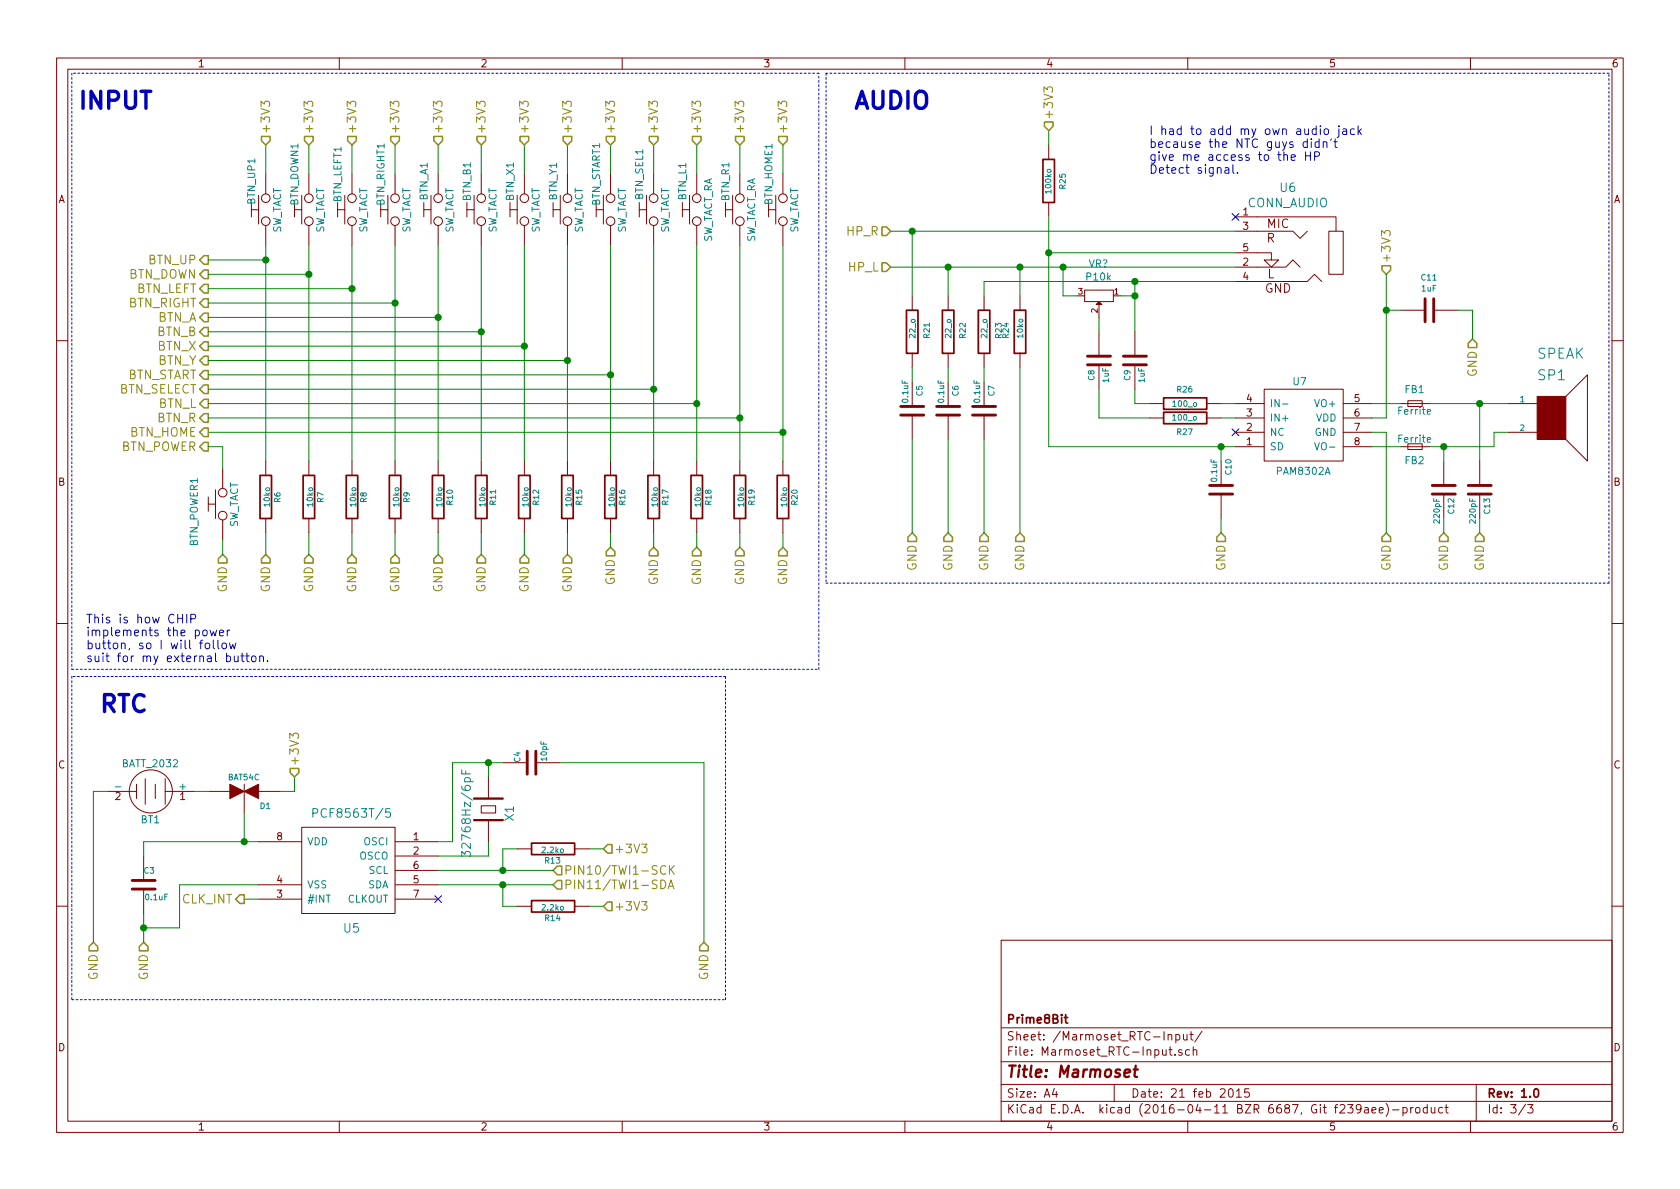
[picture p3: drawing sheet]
<svg xmlns="http://www.w3.org/2000/svg" width="297mm" height="210mm" viewBox="0 0 297 210" stroke-linecap="round" stroke-linejoin="round" font-family="sans-serif">
<g fill="none" stroke="#840000" stroke-width=".18">
<path d="M10 10.3h277v189.9h-277zM12 12.2h273v186.1h-273zM60 10.3v1.9M110 10.3v1.9M160 10.3v1.9M210 10.3v1.9M260 10.3v1.9M44.4 38.3v-1.2h1.3v2.5M44.4 35.8v1.3M45.7 34.5v2.6M47 30.7v3.6M47 39.9v3.5"/>
<path d="M52.1 38.3v-1.2h1.2v2.5M52.1 35.8v1.3M53.3 34.5v2.6M54.6 30.7v3.6M54.6 39.9v3.5M59.7 38.3v-1.2h1.3v2.5M59.7 35.8v1.3M61 34.5v2.6M62.2 30.7v3.6M62.2 39.9v3.5M67.3 38.3v-1.2h1.3v2.5M67.3 35.8v1.3"/>
<path d="M68.6 34.5v2.6M69.8 30.7v3.6M69.8 39.9v3.5M74.9 38.3v-1.2h1.3v2.5M74.9 35.8v1.3M76.2 34.5v2.6M77.5 30.7v3.6M77.5 39.9v3.5M82.5 38.3v-1.2h1.3v2.5M82.5 35.8v1.3M83.8 34.5v2.6M85.1 30.7v3.6"/>
<path d="M85.1 39.9v3.5M90.2 38.3v-1.2h1.2v2.5M90.2 35.8v1.3M91.4 34.5v2.6M92.7 30.7v3.6M92.7 39.9v3.5M97.8 38.3v-1.2h1.3v2.5M97.8 35.8v1.3M99.1 34.5v2.6M100.3 30.7v3.6M100.3 39.9v3.5M105.4 38.3v-1.2h1.3v2.5"/>
<path d="M105.4 35.8v1.3M106.7 34.5v2.6M107.9 30.7v3.6M107.9 39.9v3.5M113 38.3v-1.2h1.3v2.5M113 35.8v1.3M114.3 34.5v2.6M115.6 30.7v3.6M115.6 39.9v3.5M120.6 38.3v-1.2h1.3v2.5M120.6 35.8v1.3M121.9 34.5v2.6"/>
<path d="M123.2 30.7v3.6M123.2 39.9v3.5M128.3 38.3v-1.2h1.2v2.5M128.3 35.8v1.3M129.5 34.5v2.6M130.8 30.7v3.6M130.8 39.9v3.5M135.9 38.3v-1.2h1.3v2.5M135.9 35.8v1.3M137.2 34.5v2.6M138.4 30.7v3.6M138.4 39.9v3.5"/>
<path d="M185.4 25.6v2.6M185.4 35.8v2.5M218.4 38.3h17.8v2.6M161.3 52.3v2.6M167.6 52.3v2.6M174 52.3v2.6M180.3 52.3v2.6M191.8 51.3h5v2h-5zM194.3 53.6v2.5M194.3 58.7v4.3M196.8 52.3h1.3M200.7 58.7v4.3"/>
<path d="M218.4 40.9h10.2l1.3 1.3 1.2-1.3M218.4 47.2h8.9l1.3-1.2 1.3 1.2M218.4 49.8h12.7l1.3-1.3 1.3 1.3M218.4 44.7h6.4v1.3h1.3l-1.3 1.2-1.3-1.2h1.3M234.9 40.9h2.6v7.6h-2.6zM247.6 54.9h4.4M253.5 54.9h4.3M10 60.2h2M161.3 62.5v2.5M161.3 67.6v4.3M161.3 73.4v4.3M167.6 62.5v2.5"/>
<path d="M167.6 67.6v4.3M167.6 73.4v4.3M174 62.5v2.5M174 67.6v4.3M174 73.4v4.3M180.3 62.5v2.5M194.3 64.5v4.3M200.7 64.5v4.3M203.2 71.4h2.5M203.2 73.9h2.5M213.4 71.4h2.5M213.4 73.9h2.5"/>
<path d="M218.4 71.4h5.1M218.4 79h5.1M218.4 73.9h5.1M218.4 76.4h5.1M223.5 68.8h14v12.7h-14zM237.5 71.4h5.1M237.5 79h5.1M237.5 73.9h5.1M237.5 76.4h5.1M247.6 71.4h5.1M247.6 79h5.1M248.9 70.9h2.6v1h-2.6z"/>
<path d="M248.9 78.5h2.6v1h-2.6zM266.7 71.4h5.1M266.7 76.4h5.1M276.9 70.1l3.8-3.8v15.2l-3.8-3.8M285 60.2h2M36.8 89.1v1.3M38.1 86.6v2.5h-1.3v-1.2M38.1 89.1v2.6M39.4 82.8v3.6M39.4 91.9v3.6M47 81.5v2.6M47 91.7v2.5"/>
<path d="M54.6 81.5v2.6M54.6 91.7v2.5M62.2 81.5v2.6M62.2 91.7v2.5M69.8 81.5v2.6M69.8 91.7v2.5M77.5 81.5v2.6M77.5 91.7v2.5M85.1 81.5v2.6M85.1 91.7v2.5M92.7 81.5v2.6M92.7 91.7v2.5"/>
<path d="M100.3 81.5v2.6M100.3 91.7v2.5M107.9 81.5v2.6M107.9 91.7v2.5M115.6 81.5v2.6M115.6 91.7v2.5M123.2 81.5v2.6M123.2 91.7v2.5M130.8 81.5v2.6M130.8 91.7v2.5M138.4 81.5v2.6M138.4 91.7v2.5"/>
<path d="M215.9 81.5v4.3M215.9 87.4v4.3M255.3 81.5v4.3M255.3 87.4v4.3M261.6 81.5v4.3M261.6 87.4v4.3M10 110.3h2M285 110.3h2M19 139.9h5.1M24.1 138.7v2.5M25.7 137.7v4.5M27.5 138.7v2.5"/>
<path d="M29.2 139.9h5.1M29.2 137.7v4.5M36.8 139.9h3.8M43.2 138.7v5.1M45.7 139.9h3.8M86.4 137.4v3.8M88.9 134.9h4.3M94.7 134.9h4.4M25.4 151.4v4.3M25.4 157.2v4.3M45.7 148.8h7.6M45.7 159h7.6"/>
<path d="M45.7 156.5h7.6M53.3 146.3h16.5v15.2h-16.5zM69.8 148.8h7.7M69.8 151.4h7.7M69.8 159h7.7M69.8 156.5h7.7M69.8 153.9h7.7M85.1 142.5h2.5v1.3h-2.5zM86.4 145v3.8M91.4 150.1h2.6M101.6 150.1h2.5M10 160.2h2"/>
<path d="M91.4 160.3h2.6M101.6 160.3h2.5M177 166.3h108v32h-108zM285 160.2h2M60 198.3v1.9M110 198.3v1.9M160 198.3v1.9M177 194.8h108M177 191.8h108M177 187.8h108M177 181.8h108M186.4 192.5l-.3 1h.9"/>
<path d="M186.8 193v1M197 191.8v3M206.5 183.1l.1-.1a.37 .37 0 0 1 .6 .1v.8M206.7 185.6h.5M206.9 185.1v1.3l.3 .2M207.7 186.5v.1M207.9 183l.4-.1 .3 .3-.1 .6-.2 .1-.4-.1M207.9 182.9v1.5M209 185.7a.37 .37 0 0 0-.6 .1l.1 .2 .5 .2v.1l-.2 .3-.4-.1M209.2 182.9v.8a.37 .37 0 0 0 .7 .1M209.9 182.9v1M210 198.3v1.9"/>
<path d="M210.3 185.7l-.4-.1-.3 .3 .1 .6 .2 .1 .4-.1M210.4 182.9h.6M210.6 182.4v1.3l.4 .2M211 185.7a.37 .37 0 0 1 .6 .1v.8M211 185.1v1.5M212.5 182.3l-1.2 2M217.3 192.7l.4-.2a.94 .94 0 0 1 0 1.5l-.5-.3v-.6zM218.6 193l.4-.5v1.5M218.6 194h.9M220.8 192.5h-.7l-.1 .7 .2-.1 .6 .1 .1 .2-.1 .5-.2 .1-.6-.1M240.6 196l-.1 .2a.48 .48 0 0 1-.6-.1v-.6a.48 .48 0 0 1 .6-.1l.1 .1a1.19 1.19 0 0 1-.2 1.2l-.5 .1M241.3 195.9h.6v.9"/>
<path d="M241.9 196.2l-.5 .1a.29 .29 0 0 0-.2 .2 .29 .29 0 0 0 .2 .3l.5-.1M242.6 196.3l.7-.1-.1-.3-.4-.1-.2 .2v.7h.6M243.9 196.3l.7-.1-.1-.3-.4-.1-.2 .2v.7h.6M245.1 195.1a1.71 1.71 0 0 1 0 2.3M246.2 196.3h1.1M248.1 195.9l.4-.1 .3 .3-.1 .6-.2 .1-.4-.1M248.1 195.8v1.5M249.4 195.8v1M249.9 195.8l-.3 .1-.2 .2M250.3 196l.3-.2 .4 .2v.7l-.2 .1-.5-.1zM252.3 195.9l-.4-.1-.3 .3 .1 .6 .2 .1 .4-.1M252.3 195.3v1.5"/>
<path d="M253.1 195.8v.8a.37 .37 0 0 0 .6 .1M253.7 195.8v1M255.1 195.9l-.5-.1-.2 .3 .1 .6h.6M255.5 195.8h.6M255.7 195.3v1.3l.4 .2M260 198.3v1.9M261 191.8v6.5M269.7 195.2l-1.2 2M270.1 195.3h.9l-.5 .6 .5 .1v.7l-.2 .1-.7-.1"/>
<circle cx="47" cy="35" r=".76"/>
<circle cx="47" cy="39.1" r=".76"/>
<circle cx="54.6" cy="35" r=".76"/>
<circle cx="54.6" cy="39.1" r=".76"/>
<circle cx="62.2" cy="39.1" r=".76"/>
<circle cx="62.2" cy="35" r=".76"/>
<circle cx="69.8" cy="39.1" r=".76"/>
<circle cx="69.8" cy="35" r=".76"/>
<circle cx="77.5" cy="35" r=".76"/>
<circle cx="77.5" cy="39.1" r=".76"/>
<circle cx="85.1" cy="39.1" r=".76"/>
<circle cx="85.1" cy="35" r=".76"/>
<circle cx="92.7" cy="35" r=".76"/>
<circle cx="92.7" cy="39.1" r=".76"/>
<circle cx="100.3" cy="35" r=".76"/>
<circle cx="100.3" cy="39.1" r=".76"/>
<circle cx="107.9" cy="39.1" r=".76"/>
<circle cx="107.9" cy="35" r=".76"/>
<circle cx="115.6" cy="39.1" r=".76"/>
<circle cx="115.6" cy="35" r=".76"/>
<circle cx="123.2" cy="35" r=".76"/>
<circle cx="123.2" cy="39.1" r=".76"/>
<circle cx="130.8" cy="35" r=".76"/>
<circle cx="130.8" cy="39.1" r=".76"/>
<circle cx="138.4" cy="39.1" r=".76"/>
<circle cx="138.4" cy="35" r=".76"/>
<circle cx="39.4" cy="87.1" r=".76"/>
<circle cx="39.4" cy="91.2" r=".76"/>
<circle cx="26.7" cy="139.9" r="3.8"/>
</g>
<g fill="none" stroke="#840000" stroke-width=".3">
<path d="M184.4 28.2h2v7.6h-2zM160.3 54.9h2v7.6h-2zM166.6 54.9h2.1v7.6h-2.1zM173 54.9h2v7.6h-2zM179.3 54.9h2.1v7.6h-2.1zM205.7 70.4h7.7v2h-7.7zM205.7 72.9h7.7v2h-7.7zM46 84.1h2v7.6h-2zM53.6 84.1h2v7.6h-2zM61.2 84.1h2v7.6h-2zM68.8 84.1h2.1v7.6h-2.1zM76.5 84.1h2v7.6h-2z"/>
<path d="M84.1 84.1h2v7.6h-2zM91.7 84.1h2v7.6h-2zM99.3 84.1h2v7.6h-2zM106.9 84.1h2.1v7.6h-2.1zM114.6 84.1h2v7.6h-2zM122.2 84.1h2v7.6h-2zM129.8 84.1h2v7.6h-2zM137.4 84.1h2v7.6h-2zM94 159.3h7.6v2h-7.6zM94 149.1h7.6v2h-7.6zM188.2 179.9h.6M188.4 179.4v1.3l.4 .2"/>
<path d="M271.3 192.7l.4-.2a.94 .94 0 0 1 0 1.5l-.5-.3v-.6z"/>
</g>
<path d="M83.8 141.2h5.1M83.8 145h5.1M200.4 189.1h.8M200.8 188.4l-.2 1.8 .1 .1 .3 .1" fill="none" stroke="#840000" stroke-width=".41"/>
<g fill="none" stroke="#848400" stroke-width=".25">
<path d="M46.2 24.1h1.6v.8l-.8 .7-.8-.7zM53.8 24.1h1.6v.8l-.8 .7-.8-.7zM61.5 24.1h1.5v.8l-.8 .7-.7-.7zM69.1 24.1h1.5v.8l-.8 .7-.7-.7zM76.7 24.1h1.5v.8l-.7 .7-.8-.7zM84.3 24.1h1.6v.8l-.8 .7-.8-.7zM91.9 24.1h1.6v.8l-.8 .7-.8-.7zM99.6 24.1h1.5v.8l-.8 .7-.7-.7zM107.2 24.1h1.5v.8l-.8 .7-.7-.7zM114.8 24.1h1.5v.8l-.7 .7-.8-.7zM122.4 24.1h1.6v.8l-.8 .7-.8-.7zM130 24.1h1.6v.8l-.8 .7-.8-.7z"/>
<path d="M137.7 24.1h1.5v.8l-.8 .7-.7-.7zM184.7 21.6h1.5v.7l-.8 .8-.7-.8zM35.3 46l.8-.8h.7v1.5h-.7zM35.3 48.5l.8-.8h.7v1.6h-.7zM35.3 51l.8-.7h.7v1.5h-.7zM36.1 52.8h.7v1.6h-.7l-.8-.8zM36.1 55.4h.7v1.5h-.7l-.8-.8zM36.1 57.9h.7v1.5h-.7l-.8-.7zM156 46.5h.7l.8 .7-.8 .8h-.7zM156 40.1h.7l.8 .8-.8 .8h-.7zM244.3 47h1.6v.7l-.8 .8-.8-.8zM260.3 59.9l.8 .8v.8h-1.5v-.8z"/>
<path d="M35.3 71.4l.8-.8h.7v1.5h-.7zM35.3 66.3l.8-.8h.7v1.6h-.7zM35.3 68.8l.8-.7h.7v1.5h-.7zM36.1 60.4h.7v1.6h-.7l-.8-.8zM36.1 63h.7v1.5h-.7l-.8-.8zM36.1 73.1h.7v1.6h-.7l-.8-.8zM36.1 78.2h.7v1.6h-.7l-.8-.8zM36.1 75.7h.7v1.5h-.7l-.8-.8zM39.4 98l.7 .8v.8h-1.5v-.8zM47 98l.8 .8v.8h-1.6v-.8zM54.6 98l.8 .8v.8h-1.6v-.8zM62.2 98l.8 .8v.8h-1.5v-.8z"/>
<path d="M69.8 98l.8 .8v.8h-1.5v-.8zM77.5 98l.7 .8v.8h-1.5v-.8zM84.3 98.8l.8-.8 .8 .8v.8h-1.6zM92.7 98l.8 .8v.8h-1.6v-.8zM100.3 98l.8 .8v.8h-1.5v-.8zM107.9 96.8l.8 .7v.8h-1.5v-.8zM114.8 97.5l.8-.7 .7 .7v.8h-1.5zM123.2 96.8l.8 .7v.8h-1.6v-.8zM130.8 96.8l.8 .7v.8h-1.6v-.8zM137.7 97.5l.7-.7 .8 .7v.8h-1.5zM161.3 94.2l.8 .8v.8h-1.6v-.8zM167.6 94.2l.8 .8v.8h-1.5v-.8z"/>
<path d="M174 94.2l.8 .8v.8h-1.6v-.8zM180.3 94.2l.8 .8v.8h-1.5v-.8zM215.9 94.2l.8 .8v.8h-1.6v-.8zM245.1 94.2l.8 .8v.8h-1.6v-.8zM255.3 94.2l.7 .8v.8h-1.5v-.8zM261.6 94.2l.8 .8v.8h-1.5v-.8zM51.3 135.9h1.5v.7l-.7 .8-.8-.8zM42.4 158.2h.8v1.6h-.8l-.7-.8zM98.6 153.2h.7v1.5h-.7l-.8-.8zM98.6 155.7h.7v1.5h-.7l-.8-.7zM107.4 149.3h.8v1.6h-.8l-.7-.8zM107.4 159.5h.8v1.5h-.8l-.7-.7z"/>
<path d="M16.5 166.6l.8 .8v.7h-1.6v-.7zM25.4 166.6l.8 .8v.7h-1.6v-.7zM124.5 166.6l.7 .8v.7h-1.5v-.7z"/>
</g>
<g fill="#840000" stroke="#840000" stroke-width=".18">
<path d="M40.6 138.7l2.6 1.2-2.6 1.3z"/>
<path d="M43.2 139.9l2.5-1.2v2.5z"/>
<path d="M271.8 70.1h5.1v7.6h-5.1z"/>
<path d="M194.3 53.3l.5 .5h-1z"/>
</g>
<g fill="none" stroke="#848400" stroke-width=".18">
<path d="M46.2 18.8v-.9l.5 .5 .2-.4h.6l.2 .2v.4l-.2 .2M53.8 18.8v-.9l.6 .5 .1-.4h.6l.2 .2v.4l-.2 .2M61.4 18.8v-.9l.6 .5 .1-.4h.7l.1 .2v.4l-.1 .2M69 18.8v-.9l.6 .5 .1-.4h.7l.1 .2v.4l-.1 .2M76.6 18.8v-.9l.6 .5 .1-.4h.7l.2 .2v.4l-.2 .2M84.3 18.8v-.9l.5 .5 .2-.4h.6l.2 .2v.4l-.2 .2M91.9 18.8v-.9l.6 .5 .1-.4h.6l.2 .2v.4l-.2 .2M99.5 18.8v-.9l.6 .5 .1-.4h.7l.1 .2v.4l-.1 .2M107.1 18.8v-.9l.6 .5 .1-.4h.7l.1 .2v.4l-.1 .2M114.7 18.8v-.9l.6 .5 .1-.4h.7l.2 .2v.4l-.2 .2M122.4 18.8v-.9l.5 .5 .2-.4h.6l.2 .2v.4l-.2 .2M130 18.8v-.9l.6 .5 .1-.4h.6l.2 .2v.4l-.2 .2"/>
<path d="M137.6 18.8v-.9l.6 .5 .1-.4h.7l.1 .2v.4l-.1 .2M184.6 16.3v-.9l.6 .5 .1-.5h.7l.1 .2v.5l-.1 .2M244.3 41.7v-.9l.6 .5 .1-.5h.6l.2 .2v.5l-.2 .2M51.2 130.6v-.9l.6 .5 .1-.5h.7l.2 .2v.5l-.2 .2M113.5 149.3h.9l-.5 .6 .4 .1v.6l-.2 .2h-.4l-.2-.2M113.5 159.4h.9l-.5 .6 .4 .1v.7l-.2 .2h-.4l-.2-.2M116.8 155.6a.77 .77 0 0 1 .9 .8 .77 .77 0 0 1-.9 .7zM117.7 153.2a.62 .62 0 0 0-.7 0 .62 .62 0 0 0-.2 .7 .56 .56 0 0 0 .3 .6 .56 .56 0 0 0 .6 0M118.1 157.1l.5-1.5 .6 1.5M118.3 156.7h.7M118.4 153.1v1.5M118.6 153.7l.6 .9"/>
<path d="M119.2 153.1l-.8 .8"/>
</g>
<g fill="none" stroke="#008400" stroke-width=".18">
<path d="M47 25.6v5.1M54.6 25.6v5.1M62.2 25.6v5.1M69.8 25.6v5.1M77.5 25.6v5.1M85.1 25.6v5.1M92.7 25.6v5.1M100.3 25.6v5.1M107.9 25.6v5.1M115.6 25.6v5.1M123.2 25.6v5.1M130.8 25.6v5.1"/>
<path d="M138.4 25.6v5.1M185.4 38.3v40.7h33M185.4 23.1v2.5M36.8 46h10.2M36.8 48.5h17.8M36.8 51h25.4M36.8 53.6h33M36.8 56.1h40.7M36.8 58.7h48.3M47 43.4v38.1M54.6 43.4v38.1M62.2 43.4v38.1"/>
<path d="M69.8 43.4v38.1M77.5 43.4v38.1M85.1 43.4v38.1M92.7 43.4v38.1M100.3 43.4v38.1M107.9 43.4v38.1M115.6 43.4v38.1M123.2 43.4v38.1M130.8 43.4v38.1M138.4 43.4v38.1M157.5 40.9h60.9M157.5 47.2h60.9"/>
<path d="M161.3 40.9v11.4M167.6 47.2v5.1M180.3 47.2v5.1M185.4 44.7h33M188 47.2v5.1h2.5M194.3 56.1v2.6M198.1 52.3h2.6M200.7 49.8v8.9M218.4 49.8h-44.4v2.5M245.1 48.5v25.4h-2.5M245.1 54.9h2.5M257.8 54.9h2.5v5"/>
<path d="M36.8 61.2h55.9M36.8 63.7h63.5M36.8 66.3h71.1M36.8 68.8h78.8M36.8 71.4h86.4M36.8 79h2.6v3.8M36.8 73.9h94M36.8 76.4h101.6M161.3 65v2.6M161.3 77.7v16.5M167.6 65v2.6M167.6 77.7v16.5"/>
<path d="M174 65v2.6M174 77.7v16.5M180.3 65v29.2M194.3 68.8v5.1h8.9M200.7 68.8v2.6h2.5M215.9 71.4h2.5M215.9 73.9h2.5M215.9 79v2.5M242.6 71.4h5M242.6 79h5M242.6 76.4h2.5v17.8M252.7 71.4h14"/>
<path d="M255.3 79v2.5M261.6 71.4v10.1M266.7 76.4h-2.5v2.6h-11.5M39.4 95.5v2.5M47 94.2v3.8M54.6 94.2v3.8M62.2 94.2v3.8M69.8 94.2v3.8M77.5 94.2v3.8M85.1 94.2v3.8M92.7 94.2v3.8M100.3 94.2v3.8"/>
<path d="M107.9 94.2v2.6M115.6 94.2v2.6M123.2 94.2v2.6M130.8 94.2v2.6M138.4 94.2v2.6M215.9 91.7v2.5M255.3 91.7v2.5M261.6 91.7v2.5M19 139.9h-2.5v26.7M34.3 139.9h2.5M52.1 137.4v2.5h-2.6M86.4 134.9v2.5"/>
<path d="M88.9 134.9h-8.9v13.9h-2.5M99.1 134.9h25.4v31.7M43.2 159h2.5M43.2 143.8v5M45.7 148.8h-20.3v2.6M45.7 156.5h-14v7.6h-6.3M77.5 153.9h20.3M77.5 156.5h20.3M86.4 148.8v2.6h-8.9M88.9 156.5v3.8h2.5M91.4 150.1h-2.5v3.8M104.1 150.1h2.6"/>
<path d="M25.4 161.5v5.1M104.1 160.3h2.6"/>
</g>
<g fill="#008400" stroke="#008400" stroke-width=".25">
<circle cx="47" cy="46" r=".51"/>
<circle cx="54.6" cy="48.5" r=".51"/>
<circle cx="62.2" cy="51" r=".51"/>
<circle cx="69.9" cy="53.6" r=".51"/>
<circle cx="77.5" cy="56.1" r=".51"/>
<circle cx="85.1" cy="58.7" r=".51"/>
<circle cx="92.7" cy="61.2" r=".51"/>
<circle cx="100.3" cy="63.7" r=".51"/>
<circle cx="108" cy="66.3" r=".51"/>
<circle cx="115.6" cy="68.8" r=".51"/>
<circle cx="123.2" cy="71.4" r=".51"/>
<circle cx="130.8" cy="73.9" r=".51"/>
<circle cx="86.4" cy="134.9" r=".51"/>
<circle cx="88.9" cy="153.9" r=".51"/>
<circle cx="88.9" cy="156.5" r=".51"/>
<circle cx="25.4" cy="164.1" r=".51"/>
<circle cx="43.2" cy="148.8" r=".51"/>
<circle cx="138.4" cy="76.4" r=".51"/>
<circle cx="255.3" cy="79" r=".51"/>
<circle cx="261.6" cy="71.4" r=".51"/>
<circle cx="200.7" cy="49.8" r=".51"/>
<circle cx="188" cy="47.2" r=".51"/>
<circle cx="185.4" cy="44.7" r=".51"/>
<circle cx="245.1" cy="54.9" r=".51"/>
<circle cx="200.7" cy="52.3" r=".51"/>
<circle cx="180.3" cy="47.2" r=".51"/>
<circle cx="215.9" cy="79" r=".51"/>
<circle cx="161.3" cy="40.9" r=".51"/>
<circle cx="167.6" cy="47.2" r=".51"/>
</g>
<path d="M217.8 37.7l1.2 1.3M219 37.7l-1.2 1.3M217.8 75.8l1.2 1.3M219 75.8l-1.2 1.3M76.9 158.4l1.2 1.2M78.1 158.4l-1.2 1.2" fill="none" stroke="#000084" stroke-width=".18"/>
<g fill="none" stroke="#840000" stroke-width=".51">
<path d="M252 52.8v4.1M253.5 52.8v4.1M159.3 73.4h4M159.3 71.9h4M165.6 73.4h4.1M165.6 71.9h4.1M172 73.4h4M172 71.9h4M192.3 63h4M192.3 64.5h4M198.6 63h4.1M198.6 64.5h4.1"/>
<path d="M213.9 85.8h4M213.9 87.4h4M253.2 85.8h4.1M253.2 87.4h4.1M259.6 85.8h4.1M259.6 87.4h4.1M93.2 132.8v4.1M94.7 132.8v4.1M23.4 157.2h4M23.4 155.7h4"/>
</g>
<path d="M226.8 71.4h.9M232.4 78.3l.5 1.2 .4-1.2M81.6 136.1v.7h1.6M82.3 136.3v.5M55.3 143.8l.7-.1 .2-.2-.1-.4-.2-.1h-.6v1.5M69 143h-.8v.7l.2-.1h.5l.1 .3v.5l-.3 .1h-.3l-.2-.1M81.6 151.5v-.9l.6 .5 .1-.5h.7l.2 .3v.4l-.2 .2" fill="none" stroke="#008484" stroke-width=".18"/>
<g fill="none" stroke="#0000c2" stroke-width=".18">
<path d="M216.6 29.7h.6l.1 1M217.3 30l-.5 .1a.3 .3 0 0 0-.3 .3 .3 .3 0 0 0 .3 .3l.5-.1M218 29.1v1.3l.2 .3M218.8 30.5v.2M228.3 27.9l.7-.2v-.3h-.5l-.2 .2 .1 .7h.6M230.8 26.8v1.6M230.8 27.6h.9M231.1 25.1h-.4l-.3 .2v.5l.2 .2h.5M231.1 24.6v1.5M231.7 26.8v1.6M231.9 25.1v1M232.4 27.6h.8l.1-.2-.1-.4-.2-.2h-.6v1.6"/>
<path d="M233.2 25.1h-.4l-.3 .2v.5l.2 .2h.5M233.2 24.6v1.5M233.5 22.3v.1M233.5 22.8v1M234 25.2v-.1a.37 .37 0 0 1 .6 .2v.8M234 25.1v1M234.2 22.9l.4-.1 .3 .3v.4l-.3 .3-.4-.1-.1-.2zM235.4 24.6l-.1 .2M235.8 25.1h.6M236.1 24.6v1.3l.3 .2M236.7 22.8v1.3l-.3 .2M236.7 22.3v.1"/>
<path d="M237.4 22.9h.6l.1 .9M238.1 23.1l-.5 .1a.3 .3 0 0 0-.3 .3 .3 .3 0 0 0 .3 .3l.5-.1M239.5 22.9l-.5-.1-.2 .1v.7a.48 .48 0 0 0 .7 .1M240.1 22.3v1.5M240.3 23.2l.4 .6M240.7 22.8l-.6 .6M31.4 109.3h.9M32.3 108.6v1.6M33 108.6v1.6M33.7 109.4l.8-.1 .1-.2-.1-.3-.2-.2h-.6v1.6M36.3 113.8l.3-.1 .4 .1 .1 .6-.2 .2-.3 .1-.3-.1zM37.1 111.4l.3 1 .3-.7 .3 .7 .3-1"/>
<path d="M37.7 113.2v1.3l.2 .2M38.5 113.2v1.3l.2 .2M38.8 111.9l.7-.1v-.3l-.5-.1-.2 .2 .1 .8h.6M39.3 113.8l.2-.1 .5 .1 .1 .6-.2 .2-.4 .1-.2-.1zM40.2 111.4v1M40.6 113.7l.2 1 .3-.7 .3 .7 .3-1M40.6 111.4l-.4 .3M41.4 116l.1 .9 .4 .1 .2-.1M42.1 116v1M42.6 116h.6M42.8 115.5v1.3l.4 .2M43.5 116h.5"/>
<path d="M43.7 115.5v1.3v.1l.3 .1M44.6 116.1l.2-.1 .4 .1 .1 .6-.2 .2-.3 .1-.2-.1zM45.9 116.1h.1a.37 .37 0 0 1 .6 .1v.8M45.9 116v1M47.3 116.9v.1"/>
</g>
<path d="M12.7 12.9v105.5M144.8 12.9h-132.1M146 12.9v90.2M284.5 12.9h-138.5M12.7 118.4h132.1M12.7 119.6v57.2M128.3 119.6h-115.6M144.8 118.4v-105.5M146 103.1h138.5M284.5 103.1v-90.2M12.7 176.8h115.6M128.3 176.8v-57.2" fill="none" stroke="#0000c2" stroke-width=".18" stroke-dasharray=".3 .4"/>
<g font-size="4.2" fill="#0000c2">
<text x="14" y="19.3">INPUT</text>
<text x="151.1" y="19.3">AUDIO</text>
<text x="17.8" y="126">RTC</text>
</g>
<text font-size="2.8" fill="#840000" x="178" y="190.5">Title: Marmoset</text>
<g font-size="2.5" fill="#008484">
<text x="271.8" y="63.4">SPEAK</text>
<text x="272.1" y="67.3">SP1</text>
</g>
<g font-size="2.1" fill="#848400">
<text x="47.8" y="23.7" transform="rotate(-90 47.8 23.7)">+3V3</text>
<text x="55.4" y="23.7" transform="rotate(-90 55.4 23.7)">+3V3</text>
<text x="63" y="23.7" transform="rotate(-90 63 23.7)">+3V3</text>
<text x="70.6" y="23.7" transform="rotate(-90 70.6 23.7)">+3V3</text>
<text x="78.2" y="23.7" transform="rotate(-90 78.2 23.7)">+3V3</text>
<text x="85.9" y="23.7" transform="rotate(-90 85.9 23.7)">+3V3</text>
<text x="93.5" y="23.7" transform="rotate(-90 93.5 23.7)">+3V3</text>
<text x="101.1" y="23.7" transform="rotate(-90 101.1 23.7)">+3V3</text>
<text x="108.7" y="23.7" transform="rotate(-90 108.7 23.7)">+3V3</text>
<text x="116.3" y="23.7" transform="rotate(-90 116.3 23.7)">+3V3</text>
<text x="124" y="23.7" transform="rotate(-90 124 23.7)">+3V3</text>
<text x="131.6" y="23.7" transform="rotate(-90 131.6 23.7)">+3V3</text>
<text x="139.2" y="23.7" transform="rotate(-90 139.2 23.7)">+3V3</text>
<text x="186.2" y="21.2" transform="rotate(-90 186.2 21.2)">+3V3</text>
<text x="149.9" y="41.7">HP_R</text>
<text x="26.4" y="46.7">BTN_UP</text>
<text x="245.9" y="46.6" transform="rotate(-90 245.9 46.6)">+3V3</text>
<text x="22.6" y="49.3">BTN_DOWN</text>
<text x="24.1" y="51.8">BTN_LEFT</text>
<text x="150.1" y="48">HP_L</text>
<text x="22.8" y="54.4">BTN_RIGHT</text>
<text x="27.8" y="56.9">BTN_A</text>
<text x="27.8" y="59.4">BTN_B</text>
<text x="27.9" y="62">BTN_X</text>
<text x="27.9" y="64.5">BTN_Y</text>
<text x="21" y="69.6">BTN_SELECT</text>
<text x="22.3" y="67.1">BTN_START</text>
<text x="261.1" y="66.6" transform="rotate(-90 261.1 66.6)">GND</text>
<text x="23" y="77.2">BTN_HOME</text>
<text x="27.8" y="74.7">BTN_R</text>
<text x="28.1" y="72.1">BTN_L</text>
<text x="21.3" y="79.8">BTN_POWER</text>
<text x="162.1" y="100.9" transform="rotate(-90 162.1 100.9)">GND</text>
<text x="168.4" y="100.9" transform="rotate(-90 168.4 100.9)">GND</text>
<text x="174.8" y="100.9" transform="rotate(-90 174.8 100.9)">GND</text>
<text x="181.1" y="100.9" transform="rotate(-90 181.1 100.9)">GND</text>
<text x="216.7" y="100.9" transform="rotate(-90 216.7 100.9)">GND</text>
<text x="245.9" y="100.9" transform="rotate(-90 245.9 100.9)">GND</text>
<text x="256" y="100.9" transform="rotate(-90 256 100.9)">GND</text>
<text x="262.4" y="100.9" transform="rotate(-90 262.4 100.9)">GND</text>
<text x="40.1" y="104.7" transform="rotate(-90 40.1 104.7)">GND</text>
<text x="47.8" y="104.7" transform="rotate(-90 47.8 104.7)">GND</text>
<text x="55.4" y="104.7" transform="rotate(-90 55.4 104.7)">GND</text>
<text x="63" y="104.7" transform="rotate(-90 63 104.7)">GND</text>
<text x="70.6" y="104.7" transform="rotate(-90 70.6 104.7)">GND</text>
<text x="78.2" y="104.7" transform="rotate(-90 78.2 104.7)">GND</text>
<text x="85.9" y="104.7" transform="rotate(-90 85.9 104.7)">GND</text>
<text x="93.5" y="104.7" transform="rotate(-90 93.5 104.7)">GND</text>
<text x="101.1" y="104.7" transform="rotate(-90 101.1 104.7)">GND</text>
<text x="108.7" y="103.4" transform="rotate(-90 108.7 103.4)">GND</text>
<text x="116.3" y="103.4" transform="rotate(-90 116.3 103.4)">GND</text>
<text x="124" y="103.4" transform="rotate(-90 124 103.4)">GND</text>
<text x="131.6" y="103.4" transform="rotate(-90 131.6 103.4)">GND</text>
<text x="139.2" y="103.4" transform="rotate(-90 139.2 103.4)">GND</text>
<text x="52.8" y="135.5" transform="rotate(-90 52.8 135.5)">+3V3</text>
<text x="99.7" y="154.7">PIN10/TWI1-SCK</text>
<text x="108.6" y="150.9">+3V3</text>
<text x="32.3" y="159.8">CLK_INT</text>
<text x="99.7" y="157.2">PIN11/TWI1-SDA</text>
<text x="108.6" y="161">+3V3</text>
<text x="17.3" y="173.3" transform="rotate(-90 17.3 173.3)">GND</text>
<text x="26.2" y="173.3" transform="rotate(-90 26.2 173.3)">GND</text>
<text x="125.2" y="173.3" transform="rotate(-90 125.2 173.3)">GND</text>
</g>
<g font-size="2.1" fill="#0000c2">
<text x="203.2" y="23.9">I had to add my own audio jack</text>
<text x="203.2" y="26.2">because the NTC guys didn't</text>
<text x="203.2" y="28.4">give me access to the HP</text>
<text x="203.2" y="30.7">Detect signal.</text>
<text x="15.2" y="110.2">This is how CHIP</text>
<text x="15.2" y="112.5">implements the power</text>
<text x="15.2" y="114.8">button, so I will follow</text>
<text x="15.2" y="117.1">suit for my external button.</text>
</g>
<g font-size="2.1" fill="#008484">
<text x="226.4" y="34">U6</text>
<text x="220.6" y="36.6">CONN_AUDIO</text>
<text x="56.2" y="144.6">PCF8563T/5</text>
<text x="90.9" y="145.1" transform="rotate(-90 90.9 145.1)">X1</text>
<text x="83.2" y="150.2" transform="rotate(-90 83.2 150.2)">32768Hz/6pF</text>
<text x="60.9" y="164.9">U5</text>
</g>
<g font-size="2.1" fill="#840000">
<text x="224.1" y="40.3">MIC</text>
<text x="224" y="42.9">R</text>
<text x="223.7" y="51.8">GND</text>
<text x="224.2" y="49.2">L</text>
<text x="178" y="184">Sheet: /Marmoset_RTC-Input/</text>
<text x="178" y="181">Prime8Bit</text>
<text x="178" y="186.7">File: Marmoset_RTC-Input.sch</text>
<text x="178" y="196.9">KiCad E.D.A. kicad (2016-04-11 BZR 6687, Git f239aee)-product</text>
<text x="178" y="194.1">Size: A4</text>
<text x="200" y="194.1">Date: 21 feb 2015</text>
<text x="263" y="194.1">Rev: 1.0</text>
<text x="263" y="196.9">Id: 3/3</text>
</g>
<g font-size="1.8" fill="#840000">
<text x="35" y="11.9">1</text>
<text x="85" y="11.9">2</text>
<text x="135" y="11.9">3</text>
<text x="185" y="11.9">4</text>
<text x="235" y="11.9">5</text>
<text x="285" y="11.9">6</text>
<text x="10.4" y="35.9">A</text>
<text x="285.4" y="35.9">A</text>
<text x="219.9" y="38.1">1</text>
<text x="219.9" y="40.6">3</text>
<text x="219.9" y="47">2</text>
<text x="219.9" y="44.4">5</text>
<text x="219.9" y="49.5">4</text>
<text x="220.5" y="71.1">4</text>
<text x="239.5" y="71.1">5</text>
<text x="220.5" y="76.2">2</text>
<text x="220.5" y="73.7">3</text>
<text x="239.5" y="73.7">6</text>
<text x="239.5" y="76.2">7</text>
<text x="220.5" y="78.7">1</text>
<text x="239.5" y="78.7">8</text>
<text x="10.4" y="85.9">B</text>
<text x="285.4" y="85.9">B</text>
<text x="10.4" y="135.9">C</text>
<text x="285.4" y="135.9">C</text>
<text x="20.5" y="141.5">2</text>
<text x="31.9" y="141.5">1</text>
<text x="49" y="148.6">8</text>
<text x="73.2" y="148.6">1</text>
<text x="73.2" y="151.1">2</text>
<text x="73.2" y="153.7">6</text>
<text x="49" y="158.7">3</text>
<text x="49" y="156.2">4</text>
<text x="73.2" y="156.2">5</text>
<text x="73.2" y="158.7">7</text>
<text x="10.4" y="185.9">D</text>
<text x="285.4" y="185.9">D</text>
<text x="35" y="199.9">1</text>
<text x="85" y="199.9">2</text>
<text x="135" y="199.9">3</text>
<text x="185" y="199.9">4</text>
<text x="235" y="199.9">5</text>
<text x="285" y="199.9">6</text>
</g>
<g font-size="1.8" fill="#008484">
<text x="45.1" y="36" transform="rotate(-90 45.1 36)">BTN_UP1</text>
<text x="60.4" y="35.7" transform="rotate(-90 60.4 35.7)">BTN_LEFT1</text>
<text x="75.6" y="35.4" transform="rotate(-90 75.6 35.4)">BTN_A1</text>
<text x="83.2" y="35.4" transform="rotate(-90 83.2 35.4)">BTN_B1</text>
<text x="90.9" y="35.4" transform="rotate(-90 90.9 35.4)">BTN_X1</text>
<text x="98.5" y="35.4" transform="rotate(-90 98.5 35.4)">BTN_Y1</text>
<text x="113.7" y="35.2" transform="rotate(-90 113.7 35.2)">BTN_SEL1</text>
<text x="121.3" y="35.3" transform="rotate(-90 121.3 35.3)">BTN_L1</text>
<text x="129" y="35.4" transform="rotate(-90 129 35.4)">BTN_R1</text>
<text x="49.7" y="41.3" transform="rotate(-90 49.7 41.3)">SW_TACT</text>
<text x="52.8" y="36.3" transform="rotate(-90 52.8 36.3)">BTN_DOWN1</text>
<text x="57.3" y="41.3" transform="rotate(-90 57.3 41.3)">SW_TACT</text>
<text x="64.9" y="41.3" transform="rotate(-90 64.9 41.3)">SW_TACT</text>
<text x="68" y="36.3" transform="rotate(-90 68 36.3)">BTN_RIGHT1</text>
<text x="72.6" y="41.3" transform="rotate(-90 72.6 41.3)">SW_TACT</text>
<text x="80.2" y="41.3" transform="rotate(-90 80.2 41.3)">SW_TACT</text>
<text x="87.8" y="41.3" transform="rotate(-90 87.8 41.3)">SW_TACT</text>
<text x="95.4" y="41.3" transform="rotate(-90 95.4 41.3)">SW_TACT</text>
<text x="103" y="41.3" transform="rotate(-90 103 41.3)">SW_TACT</text>
<text x="106.1" y="36.4" transform="rotate(-90 106.1 36.4)">BTN_START1</text>
<text x="110.7" y="41.3" transform="rotate(-90 110.7 41.3)">SW_TACT</text>
<text x="118.3" y="41.3" transform="rotate(-90 118.3 41.3)">SW_TACT</text>
<text x="136.6" y="36.1" transform="rotate(-90 136.6 36.1)">BTN_HOME1</text>
<text x="141.1" y="41.3" transform="rotate(-90 141.1 41.3)">SW_TACT</text>
<text x="125.9" y="43.1" transform="rotate(-90 125.9 43.1)">SW_TACT_RA</text>
<text x="133.5" y="43.1" transform="rotate(-90 133.5 43.1)">SW_TACT_RA</text>
<text x="192.6" y="47.3">VR?</text>
<text x="192.3" y="49.6">P10k</text>
<text x="228.8" y="68.1">U7</text>
<text x="248.5" y="69.5">FB1</text>
<text x="224.5" y="77.1">NC</text>
<text x="224.5" y="74.5">IN+</text>
<text x="224.5" y="72">IN-</text>
<text x="232.5" y="77.1">GND</text>
<text x="232.7" y="74.5">VDD</text>
<text x="232.9" y="72">VO+</text>
<text x="247.4" y="73.3">Ferrite</text>
<text x="224.5" y="79.6">SD</text>
<text x="225.9" y="84">PAM8302A</text>
<text x="233.3" y="79.6">VO-</text>
<text x="247.4" y="78.3">Ferrite</text>
<text x="248.5" y="82.1">FB2</text>
<text x="42.1" y="93.4" transform="rotate(-90 42.1 93.4)">SW_TACT</text>
<text x="35" y="96.6" transform="rotate(-90 35 96.6)">BTN_POWER1</text>
<text x="21.9" y="135.7">BATT_2032</text>
<text x="20.7" y="139.7">-</text>
<text x="31.9" y="139.7">+</text>
<text x="25" y="145.6">BT1</text>
<text x="54.4" y="149.5">VDD</text>
<text x="64.5" y="149.5">OSCI</text>
<text x="63.6" y="152">OSCO</text>
<text x="65.3" y="154.6">SCL</text>
<text x="54.4" y="159.6">#INT</text>
<text x="54.4" y="157.1">VSS</text>
<text x="61.5" y="159.6">CLKOUT</text>
<text x="65.1" y="157.1">SDA</text>
</g>
<g font-size="1.4" fill="#008484">
<text x="185.9" y="34" transform="rotate(-90 185.9 34)">100ko</text>
<text x="188.4" y="33.3" transform="rotate(-90 188.4 33.3)">R25</text>
<text x="251.4" y="49.6">C11</text>
<text x="251.5" y="51.5">1uF</text>
<text x="161.8" y="59.6" transform="rotate(-90 161.8 59.6)">22_o</text>
<text x="164.4" y="59.7" transform="rotate(-90 164.4 59.7)">R21</text>
<text x="168.2" y="59.6" transform="rotate(-90 168.2 59.6)">22_o</text>
<text x="170.7" y="59.7" transform="rotate(-90 170.7 59.7)">R22</text>
<text x="174.5" y="59.6" transform="rotate(-90 174.5 59.6)">22_o</text>
<text x="177.1" y="59.7" transform="rotate(-90 177.1 59.7)">R23</text>
<text x="178.4" y="59.7" transform="rotate(-90 178.4 59.7)">R24</text>
<text x="180.9" y="59.6" transform="rotate(-90 180.9 59.6)">10ko</text>
<text x="160.6" y="71" transform="rotate(-90 160.6 71)">0.1uF</text>
<text x="163.1" y="69.9" transform="rotate(-90 163.1 69.9)">C5</text>
<text x="166.9" y="71" transform="rotate(-90 166.9 71)">0.1uF</text>
<text x="169.5" y="69.9" transform="rotate(-90 169.5 69.9)">C6</text>
<text x="173.3" y="71" transform="rotate(-90 173.3 71)">0.1uF</text>
<text x="175.8" y="69.9" transform="rotate(-90 175.8 69.9)">C7</text>
<text x="193.5" y="67.2" transform="rotate(-90 193.5 67.2)">C8</text>
<text x="196" y="67.5" transform="rotate(-90 196 67.5)">1uF</text>
<text x="199.8" y="67.2" transform="rotate(-90 199.8 67.2)">C9</text>
<text x="202.4" y="67.5" transform="rotate(-90 202.4 67.5)">1uF</text>
<text x="207.5" y="71.9">100_o</text>
<text x="208.3" y="69.4">R26</text>
<text x="268.9" y="71.1">1</text>
<text x="207.5" y="74.4">100_o</text>
<text x="208.3" y="76.9">R27</text>
<text x="268.9" y="76.2">2</text>
<text x="217.7" y="83.8" transform="rotate(-90 217.7 83.8)">C10</text>
<text x="47.7" y="89.4" transform="rotate(-90 47.7 89.4)">10ko</text>
<text x="49.6" y="88.8" transform="rotate(-90 49.6 88.8)">R6</text>
<text x="55.3" y="89.4" transform="rotate(-90 55.3 89.4)">10ko</text>
<text x="57.2" y="88.8" transform="rotate(-90 57.2 88.8)">R7</text>
<text x="63" y="89.4" transform="rotate(-90 63 89.4)">10ko</text>
<text x="64.8" y="88.8" transform="rotate(-90 64.8 88.8)">R8</text>
<text x="70.6" y="89.4" transform="rotate(-90 70.6 89.4)">10ko</text>
<text x="72.4" y="88.8" transform="rotate(-90 72.4 88.8)">R9</text>
<text x="78.2" y="89.4" transform="rotate(-90 78.2 89.4)">10ko</text>
<text x="80.1" y="89.2" transform="rotate(-90 80.1 89.2)">R10</text>
<text x="85.8" y="89.4" transform="rotate(-90 85.8 89.4)">10ko</text>
<text x="87.7" y="89.2" transform="rotate(-90 87.7 89.2)">R11</text>
<text x="93.4" y="89.4" transform="rotate(-90 93.4 89.4)">10ko</text>
<text x="95.3" y="89.2" transform="rotate(-90 95.3 89.2)">R12</text>
<text x="101.1" y="89.4" transform="rotate(-90 101.1 89.4)">10ko</text>
<text x="102.9" y="89.2" transform="rotate(-90 102.9 89.2)">R15</text>
<text x="108.7" y="89.4" transform="rotate(-90 108.7 89.4)">10ko</text>
<text x="110.5" y="89.2" transform="rotate(-90 110.5 89.2)">R16</text>
<text x="116.3" y="89.4" transform="rotate(-90 116.3 89.4)">10ko</text>
<text x="118.2" y="89.2" transform="rotate(-90 118.2 89.2)">R17</text>
<text x="123.9" y="89.4" transform="rotate(-90 123.9 89.4)">10ko</text>
<text x="125.8" y="89.2" transform="rotate(-90 125.8 89.2)">R18</text>
<text x="131.5" y="89.4" transform="rotate(-90 131.5 89.4)">10ko</text>
<text x="133.4" y="89.2" transform="rotate(-90 133.4 89.2)">R19</text>
<text x="139.2" y="89.4" transform="rotate(-90 139.2 89.4)">10ko</text>
<text x="141" y="89.2" transform="rotate(-90 141 89.2)">R20</text>
<text x="215.2" y="85" transform="rotate(-90 215.2 85)">0.1uF</text>
<text x="254.6" y="92.3" transform="rotate(-90 254.6 92.3)">220pF</text>
<text x="257.1" y="90.7" transform="rotate(-90 257.1 90.7)">C12</text>
<text x="260.9" y="92.3" transform="rotate(-90 260.9 92.3)">220pF</text>
<text x="263.4" y="90.7" transform="rotate(-90 263.4 90.7)">C13</text>
<text x="40.4" y="138">BAT54C</text>
<text x="92" y="134.7" transform="rotate(-90 92 134.7)">C4</text>
<text x="96.7" y="134.4" transform="rotate(-90 96.7 134.4)">10pF</text>
<text x="46.1" y="143">D1</text>
<text x="25.6" y="154.5">C3</text>
<text x="96" y="150.8">2.2ko</text>
<text x="96.5" y="152.7">R13</text>
<text x="25.9" y="159.2">0.1uF</text>
<text x="96" y="161">2.2ko</text>
<text x="96.5" y="162.9">R14</text>
</g>
<g font-size="1.4" fill="#840000">
<text x="190.8" y="52.1">3</text>
<text x="197.1" y="52.1">1</text>
<text x="194.1" y="55.2" transform="rotate(-90 194.1 55.2)">2</text>
</g>
</svg>
